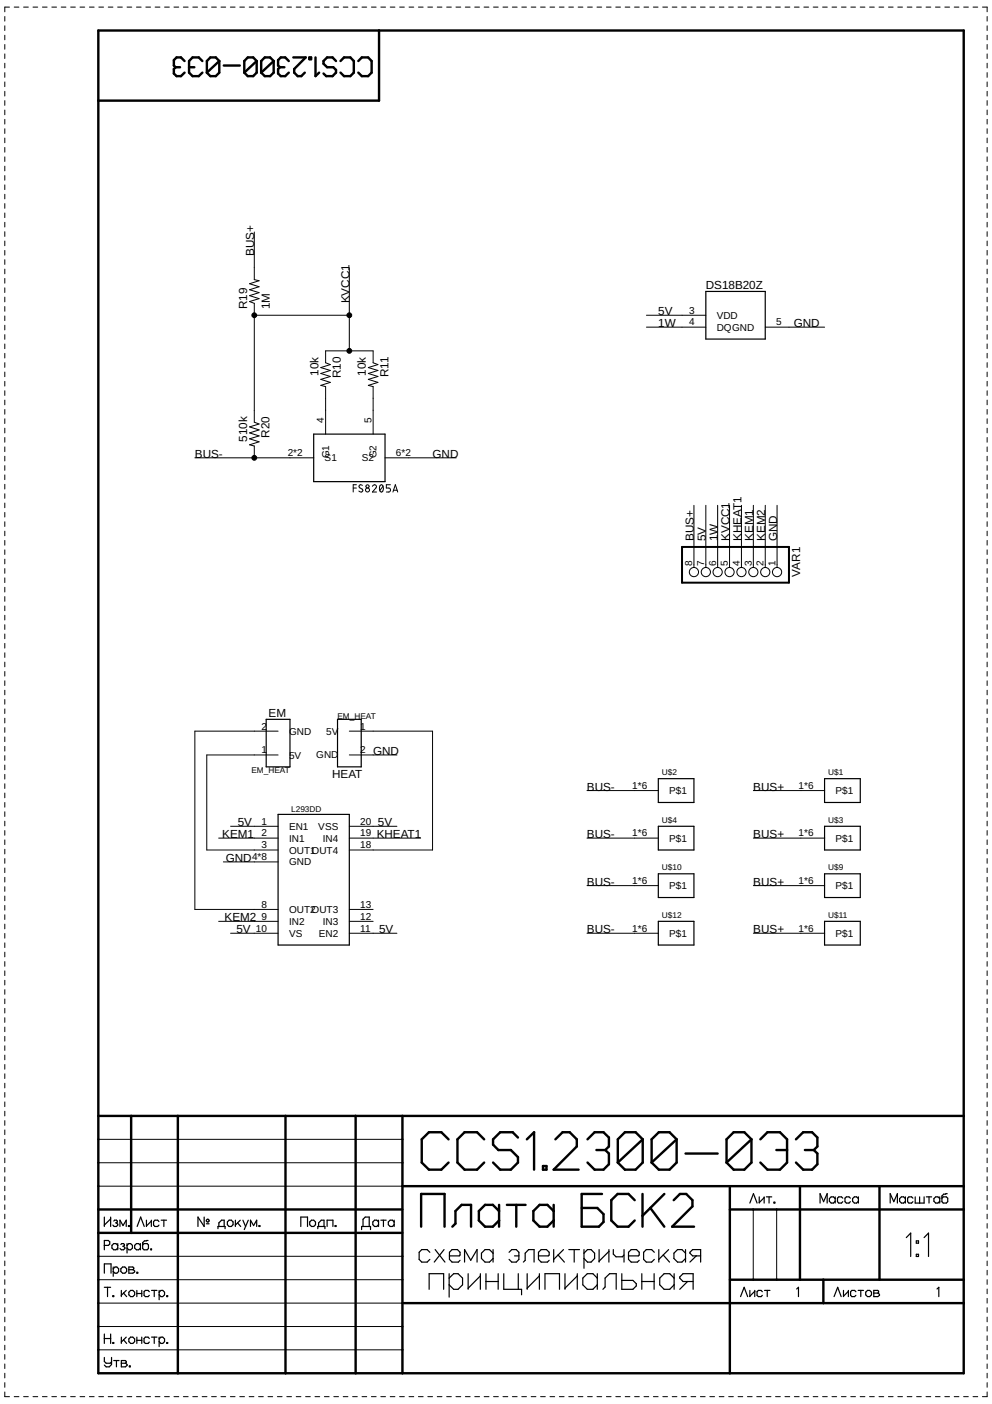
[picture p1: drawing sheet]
<svg xmlns="http://www.w3.org/2000/svg" width="210mm" height="297mm" viewBox="0 0 210 297" stroke-linecap="round" stroke-linejoin="round" font-family="sans-serif">
<g fill="none" stroke="#000" stroke-width=".21">
<path d="M1 3.5v1M1 5.5v1M1 7.5v.9M1 9.4v1M1 11.4v1M1 13.4v1M1 15.4v1M1 17.3v1M1 19.3v1M2 1.5h-1v1M3 1.5h1M5 1.5h1"/>
<path d="M7 1.5h1M9 1.5h1M11 1.5h1M13 1.5h.9M14.9 1.5h1M16.9 1.5h1M18.9 1.5h1M20.9 1.5h1M22.9 1.5h1M24.9 1.5h1M26.9 1.5h1M28.9 1.5h1"/>
<path d="M30.9 1.5h1M32.8 1.5h1M34.8 1.5h1M36.8 1.5h1M38.8 1.5h1M40.8 1.5h1M42.8 1.5h1M44.8 1.5h1M46.8 1.5h1M48.7 1.5h1M50.7 1.5h1M52.7 1.5h1"/>
<path d="M54.7 1.5h1M56.7 1.5h1M58.7 1.5h1M60.7 1.5h1M62.7 1.5h1M64.7 1.5h1M66.7 1.5h.9M68.6 1.5h1M70.6 1.5h1M72.6 1.5h1M74.6 1.5h1M76.6 1.5h1"/>
<path d="M78.6 1.5h1M80.6 1.5h1M82.6 1.5h1M84.6 1.5h1M86.6 1.5h.9M88.5 1.5h1M90.5 1.5h1M92.5 1.5h1M94.5 1.5h1M96.5 1.5h1M98.5 1.5h1M100.5 1.5h1"/>
<path d="M102.4 1.5h1.1M104.4 1.5h1.1M106.4 1.5h1M108.4 1.5h1M110.4 1.5h1M112.4 1.5h1M114.4 1.5h1M116.4 1.5h1M118.4 1.5h1M120.4 1.5h.9M122.3 1.5h1M124.3 1.5h1"/>
<path d="M126.3 1.5h1M128.3 1.5h1M130.3 1.5h1M132.3 1.5h1M134.3 1.5h1M136.3 1.5h1M138.3 1.5h1M140.3 1.5h.9M142.2 1.5h1M144.2 1.5h1M146.2 1.5h1M148.2 1.5h1"/>
<path d="M150.2 1.5h1M152.2 1.5h1M154.2 1.5h1M156.2 1.5h1M158.2 1.5h1M160.1 1.5h1M162.1 1.5h1M164.1 1.5h1M166.1 1.5h1M168.1 1.5h1M170.1 1.5h1M172.1 1.5h1"/>
<path d="M174.1 1.5h.9M176 1.5h1M178 1.5h1M180 1.5h1M182 1.5h1M184 1.5h1M186 1.5h1M188 1.5h1M190 1.5h1M192 1.5h1M194 1.5h.9M195.9 1.5h1"/>
<path d="M197.9 1.5h1M199.9 1.5h1M201.9 1.5h1M203.9 1.5h1M205.9 1.5h1M207.9 1.5h1v1M208.9 3.5v1M208.9 5.5v1M208.9 7.5v.9M208.9 9.4v1M208.9 11.4v1M208.9 13.4v1"/>
<path d="M208.9 15.4v1M208.9 17.3v1M208.9 19.3v1M1 21.3v1M1 23.3v1M1 25.3v.9M1 27.2v1M1 29.2v1M1 31.2v1M1 33.2v1M1 35.2v1M1 37.1v1"/>
<path d="M1 39.1v1M208.9 21.3v1M208.9 23.3v1M208.9 25.3v.9M208.9 27.2v1M208.9 29.2v1M208.9 31.2v1M208.9 33.2v1M208.9 35.2v1M208.9 37.1v1M208.9 39.1v1M1 41.1v1"/>
<path d="M1 43.1v1M1 45.1v.9M1 47v1M1 49v1M1 51v1M1 53v1M1 54.9v1M1 56.9v1M1 58.9v1M53.8 49.1v10.1l1 .2-2 .6 2 .7-2 .6 2 .6-2 .6 2 .7-2 .6 1 .4v25.1l1 .4-2 .6 2 .7-2 .6 2 .6-2 .6 2 .7-2 .6 1 .3v2.5M73.9 56.6v17.6M208.9 41.1v1"/>
<path d="M208.9 43.1v1M208.9 45.1v.9M208.9 47v1M208.9 49v1M208.9 51v1M208.9 53v1M208.9 54.9v1M208.9 56.9v1M208.9 58.9v1M1 60.9v1M1 62.9v1M1 64.9v.9"/>
<path d="M1 66.8v1M1 68.8v1M1 70.8v1M1 72.8v1M1 74.8v.9M1 76.7v1M1 78.7v1M53.8 66.7h20.1M136.8 66.7h12.6M136.8 69.2h12.6M161.9 69.2h12.6M208.9 60.9v1"/>
<path d="M208.9 62.9v1M208.9 64.9v.9M208.9 66.8v1M208.9 68.8v1M208.9 70.8v1M208.9 72.8v1M208.9 74.8v.9M208.9 76.7v1M208.9 78.7v1M1 80.7v1M1 82.7v1M1 84.6v1"/>
<path d="M1 86.6v1M1 88.6v1M1 90.6v1M1 92.6v1M1 94.6v.9M1 96.5v1M1 98.5v1M41.2 96.9h25.2M68.9 91.8v-10l-1-.3 2-.6-2-.6 2-.6-2-.7 2-.6-2-.6 2-.7-1-.3v-2.6h10.1v2.6l1 .3-2.1 .7 2.1 .6-2.1 .6 2.1 .7-2.1 .6 2.1 .6-2.1 .6 1.1 .3v10M81.5 96.9h15M208.9 80.7v1M208.9 82.7v1"/>
<path d="M208.9 84.6v1M208.9 86.6v1M208.9 88.6v1M208.9 90.6v1M208.9 92.6v1M208.9 94.6v.9M208.9 96.5v1M208.9 98.5v1M1 100.5v1M1 102.5v1M1 104.5v.9M1 106.4v1"/>
<path d="M1 108.4v1M1 110.4v1M1 112.4v.9M1 114.3v1M1 116.3v1M1 118.3v1M74.7 103.3h.7M75.4 102.6h-.7v1.5M76.7 102.7a.39 .39 0 0 0-.6-.1 .39 .39 0 0 0 0 .6l.5 .3a.41 .41 0 0 1-.1 .6 .41 .41 0 0 1-.6-.2M78.8 102.9a.42 .42 0 0 1 .6-.3 .42 .42 0 0 1 .1 .7l-.7 .8h.9M80.5 102.7l.2-.1a.92 .92 0 0 1 0 1.5 .96 .96 0 0 1-.2-1.4zM81 102.9l-.6 .9"/>
<path d="M82.6 102.6h-.9v.7h.6a.43 .43 0 0 1 .3 .4 .43 .43 0 0 1-.3 .4h-.6M83.1 104.1l.6-1.5 .5 1.5M83.3 103.7h.7M146.8 106.9v13.1M149.4 106.9v13.1M151.8 106.9v13.1M154.4 106.9v13.1M156.9 106.9v13.1M159.4 106.9v13.1M161.9 106.9v13.1M164.4 106.9v13.1M208.9 100.5v1"/>
<path d="M208.9 102.5v1M208.9 104.5v.9M208.9 106.4v1M208.9 108.4v1M208.9 110.4v1M208.9 112.4v.9M208.9 114.3v1M208.9 116.3v1M208.9 118.3v1M1 120.3v1M1 122.3v1M1 124.2v1"/>
<path d="M1 126.2v1M1 128.2v1M1 130.2v1M1 132.2v1M1 134.1v1M1 136.1v1M1 138.1v1M208.9 120.3v1M208.9 122.3v1M208.9 124.2v1M208.9 126.2v1M208.9 128.2v1"/>
<path d="M208.9 130.2v1M208.9 132.2v1M208.9 134.1v1M208.9 136.1v1M208.9 138.1v1M1 140.1v1M1 142.1v.9M1 144v1M1 146v1M1 148v1M1 150v1M1 152v1"/>
<path d="M1 153.9v1M1 155.9v1M1 157.9v1M1 159.9v1M58.8 159.7h-15v20.1h15M58.8 154.7h-17.6v37.7h17.6M73.9 159.7h10.1M73.9 154.7h17.6v25.1h-17.6M208.9 140.1v1M208.9 142.1v.9M208.9 144v1M208.9 146v1"/>
<path d="M208.9 148v1M208.9 150v1M208.9 152v1M208.9 153.9v1M208.9 155.9v1M208.9 157.9v1M208.9 159.9v1M1 161.9v1M1 163.8v1M1 165.8v1M1 167.8v1M1 169.8v1"/>
<path d="M1 171.7v1M1 173.7v1M1 175.7v1M1 177.7v1M1 179.7v1M46.3 177.3h12.5M48.8 174.8h10M73.9 174.8h10.1M73.9 177.3h15.1M124.2 177.3h15.1M124.2 167.3h15.1M159.4 177.3h15.1"/>
<path d="M159.4 167.3h15.1M208.9 161.9v1M208.9 163.8v1M208.9 165.8v1M208.9 167.8v1M208.9 169.8v1M208.9 171.7v1M208.9 173.7v1M208.9 175.7v1M208.9 177.7v1M208.9 179.7v1M1 181.7v.9"/>
<path d="M1 183.6v1M1 185.6v1M1 187.6v1M1 189.6v1M1 191.6v1M1 193.5v1M1 195.5v1M1 197.5v1M1 199.5v1M46.3 194.9h12.5M47.3 182.4h11.5M48.8 197.4h10"/>
<path d="M73.9 192.4h5.1M73.9 194.9h5.1M73.9 197.4h10.1M124.2 197.4h15.1M124.2 187.4h15.1M159.4 197.4h15.1M159.4 187.4h15.1M208.9 181.7v.9M208.9 183.6v1M208.9 185.6v1M208.9 187.6v1M208.9 189.6v1"/>
<path d="M208.9 191.6v1M208.9 193.5v1M208.9 195.5v1M208.9 197.5v1M208.9 199.5v1M1 201.4v1M1 203.4v1M1 205.4v1M1 207.4v1M1 209.4v1M1 211.3v1M1 213.3v1"/>
<path d="M1 215.3v1M1 217.3v1M1 219.3v1M208.9 201.4v1M208.9 203.4v1M208.9 205.4v1M208.9 207.4v1M208.9 209.4v1M208.9 211.3v1M208.9 213.3v1M208.9 215.3v1M208.9 217.3v1"/>
<path d="M208.9 219.3v1M1 221.3v.9M1 223.2v1M1 225.2v1M1 227.2v1M1 229.2v1M1 231.1v1M1 233.1v1M1 235.1v1M1 237.1v1M1 239.1v1M208.9 221.3v.9"/>
<path d="M208.9 223.2v1M208.9 225.2v1M208.9 227.2v1M208.9 229.2v1M208.9 231.1v1M208.9 233.1v1M208.9 235.1v1M208.9 237.1v1M208.9 239.1v1M1 241v1M1 243v1M1 245v1"/>
<path d="M1 247v1M1 249v1M1 251v.9M1 252.9v1M1 254.9v1M1 256.9v1M1 258.9v.9M20.8 241h64.4M20.8 246h64.4M20.8 251h64.4M159.4 255.9v14.8M164.3 255.9v14.8"/>
<path d="M208.9 241v1M208.9 243v1M208.9 245v1M208.9 247v1M208.9 249v1M208.9 251v.9M208.9 252.9v1M208.9 254.9v1M208.9 256.9v1M208.9 258.9v.9M1 260.8v1M1 262.8v1"/>
<path d="M1 264.8v1M1 266.8v1M1 268.8v.9M1 270.7v1M1 272.7v1M1 274.7v1M1 276.7v1M1 278.7v1M20.8 265.8h64.4M20.8 270.7h64.4M20.8 275.7h64.4M208.9 260.8v1"/>
<path d="M208.9 262.8v1M208.9 264.8v1M208.9 266.8v1M208.9 268.8v.9M208.9 270.7v1M208.9 272.7v1M208.9 274.7v1M208.9 276.7v1M208.9 278.7v1M1 280.6v1M1 282.6v1M1 284.6v1"/>
<path d="M1 286.6v1M1 288.6v.9M1 290.5v1M1 292.5v1M1 294.5v1h1M3 295.5h1M5 295.5h1M7 295.5h1M9 295.5h1M11 295.5h1M13 295.5h.9M14.9 295.5h1"/>
<path d="M16.9 295.5h1M18.9 295.5h1M20.8 280.6h64.4M20.8 285.6h64.4M20.9 295.5h1M22.9 295.5h1M24.9 295.5h1M26.9 295.5h1M28.9 295.5h1M30.9 295.5h1M32.8 295.5h1M34.8 295.5h1"/>
<path d="M36.8 295.5h1M38.8 295.5h1M40.8 295.5h1M42.8 295.5h1M44.8 295.5h1M46.8 295.5h1M48.7 295.5h1M50.7 295.5h1M52.7 295.5h1M54.7 295.5h1M56.7 295.5h1M58.7 295.5h1"/>
<path d="M60.7 295.5h1M62.7 295.5h1M64.7 295.5h1M66.7 295.5h.9M68.6 295.5h1M70.6 295.5h1M72.6 295.5h1M74.6 295.5h1M76.6 295.5h1M78.6 295.5h1M80.6 295.5h1M82.6 295.5h1"/>
<path d="M84.6 295.5h1M86.6 295.5h.9M88.5 295.5h1M90.5 295.5h1M92.5 295.5h1M94.5 295.5h1M96.5 295.5h1M98.5 295.5h1M100.5 295.5h1M102.4 295.5h1.1M104.4 295.5h1.1M106.4 295.5h1"/>
<path d="M108.4 295.5h1M110.4 295.5h1M112.4 295.5h1M114.4 295.5h1M116.4 295.5h1M118.4 295.5h1M120.4 295.5h.9M122.3 295.5h1M124.3 295.5h1M126.3 295.5h1M128.3 295.5h1M130.3 295.5h1"/>
<path d="M132.3 295.5h1M134.3 295.5h1M136.3 295.5h1M138.3 295.5h1M140.3 295.5h.9M142.2 295.5h1M144.2 295.5h1M146.2 295.5h1M148.2 295.5h1M150.2 295.5h1M152.2 295.5h1M154.2 295.5h1"/>
<path d="M156.2 295.5h1M158.2 295.5h1M160.1 295.5h1M162.1 295.5h1M164.1 295.5h1M166.1 295.5h1M168.1 295.5h1M170.1 295.5h1M172.1 295.5h1M174.1 295.5h.9M176 295.5h1M178 295.5h1"/>
<path d="M180 295.5h1M182 295.5h1M184 295.5h1M186 295.5h1M188 295.5h1M190 295.5h1M192 295.5h1M194 295.5h.9M195.9 295.5h1M197.9 295.5h1M199.9 295.5h1M201.9 295.5h1"/>
<path d="M203.9 295.5h1M205.9 295.5h1M208.9 280.6v1M208.9 282.6v1M208.9 284.6v1M208.9 286.6v1M208.9 288.6v.9M208.9 290.5v1M208.9 292.5v1M208.9 294.5v1h-1"/>
<circle cx="77.8" cy="103.7" r=".43"/>
<circle cx="77.8" cy="102.9" r=".34"/>
<circle cx="146.8" cy="121" r=".97"/>
<circle cx="149.4" cy="121" r=".97"/>
<circle cx="151.8" cy="121" r=".97"/>
<circle cx="154.4" cy="121" r=".97"/>
<circle cx="156.9" cy="121" r=".97"/>
<circle cx="159.4" cy="121" r=".97"/>
<circle cx="161.9" cy="121" r=".97"/>
<circle cx="164.4" cy="121" r=".97"/>
</g>
<g fill="none" stroke="#000" stroke-width=".25">
<path d="M149.4 61.7h12.5v10h-12.5zM66.4 91.8h15.1v10.1h-15.1zM56.3 152.2h5.1v10h-5.1zM71.4 152.2h5v10h-5zM58.8 172.3h15.1v27.6h-15.1zM139.3 164.7h7.5v5.1h-7.5zM139.3 174.8h7.5v5h-7.5zM174.5 164.7h7.5v5.1h-7.5zM174.5 174.8h7.5v5h-7.5zM139.3 194.9h7.5v5h-7.5zM139.3 184.9h7.5v5h-7.5zM174.5 194.9h7.5v5h-7.5z"/>
<path d="M174.5 184.9h7.5v5h-7.5zM22.1 257.5v2M23.4 257.5v2M23.4 257.9l-1.3 1.3M24.1 258.3l.2-.2h.3l.2 .2-.2 .4M24.4 258.7h.2M24.6 258.7l.3 .3-.3 .5h-.4l-.3-.3M25.4 259.5v-1.4l.6 1.2 .7-1.2v1.4M27.2 259.3h.2v.2h-.2zM29 259.5l.8-2 .7 2M31 258.1v1.4M32 258.1v1.4"/>
<path d="M32 258.3l-1 1.1M33.6 258.4l-.2-.3h-.6l-.3 .3v.8l.3 .3h.6l.2-.3M34.1 258.1h1.1M34.7 258.1v1.4M43.2 257.5v2l-1.3-2v2M43.7 258.9h.5M43.9 258l.3 .1-.2 .4-.3-.2zM46.1 259.9v-.4h1.5v.4M46.3 259.5v-.8l.6-.6h.5v1.4M48.5 258.1h.5l.3 .4v.6l-.3 .4h-.5l-.4-.4v-.6zM49.8 258.1v1.4M50.3 258.7l.6 .8"/>
<path d="M50.8 258.1l-1 1.1M51.4 258.1l.6 1.4M52 259.5l-.3 .6M52.5 258.1l-.5 1.4M53 259.5v-1.4l.7 1.2 .6-1.2v1.4M54.8 259.3h.2v.2h-.2zM63.6 259.5v-2h1.5v2M65.9 258.1h.5l.4 .4v.6l-.4 .4h-.5l-.4-.4v-.6zM67.2 259.9v-.4h1.5v.4M67.4 259.5v-.8l.6-.6h.6v1.4M69.2 259.5v-1.4h1.2v1.4M70.9 259.3h.2v.2h-.2z"/>
<path d="M76.8 259.5v-1.5l.5-.5h.8v2M80.1 258.5l-.4-.4h-.5l-.3 .4v.6l.3 .4h.5l.4-.4M80.1 258.1v1.4M80.6 258.1h1.1M81.1 258.1v1.4M83.4 258.5l-.4-.4h-.5l-.3 .4v.6l.3 .4h.5l.4-.4M83.4 258.1v1.4M158.7 254.5l.7-2 .8 2M160.7 253.2v1.3M161.7 253.2v1.3M161.7 253.4l-1 1M162.2 253.2h1.1"/>
<path d="M162.7 253.2v1.3M163.8 254.3h.2v.2h-.2zM173.5 254.5v-2l.8 1.7 .7-1.7v2M176.7 253.6l-.4-.4h-.4l-.4 .4v.5l.4 .4h.4l.4-.4M176.7 253.2v1.3M178.3 253.5l-.2-.3h-.6l-.3 .3v.7l.3 .3h.6l.2-.3M179.9 253.5l-.3-.3h-.5l-.3 .3v.7l.3 .3h.5l.3-.3M181.6 253.6l-.3-.4h-.5l-.4 .4v.5l.4 .4h.5l.3-.4M181.6 253.2v1.3M188.4 254.5v-2l.7 1.7 .8-1.7v2M191.6 253.6l-.4-.4h-.5l-.3 .4v.5l.3 .4h.5l.4-.4M191.6 253.2v1.3"/>
<path d="M193.2 253.5l-.3-.3h-.6l-.3 .3v.7l.3 .3h.6l.3-.3M193.7 253.2v1.3h1.8v-1.3M194.6 253.2v1.3M196 253.2h1.1M196.6 253.2v1.3M198.8 253.6l-.3-.4h-.5l-.4 .4v.5l.4 .4h.5l.3-.4M198.8 253.2v1.3M200.4 252.5l-.7 .1-.4 .4v1.2l.3 .3h.6l.3-.3v-.7l-.3-.3h-.6l-.3 .3M22.1 263.5h.8l.3-.3v-.5l-.3-.3h-.8v2M22.1 269.4v-2h1.4v2M22.1 272.4h1.3M22.8 272.4v1.9"/>
<path d="M23.9 274.1h.2v.2h-.2zM24 268.1v1.9M24 268.4l.3-.3h.4l.4 .3v.6l-.4 .4h-.4l-.3-.4M24.9 263.1v1.3M24.9 263.5l-.4-.4h-.4l-.4 .4v.6l.4 .3h.4l.4-.3M25.6 263.3l.2-.2h.3l.2 .2-.2 .4M25.7 273v1.3M26 263.7h.1M26 268.1h.4l.4 .3v.6l-.4 .4h-.4l-.4-.4v-.6zM26.1 263.7l.3 .2-.3 .5h-.4l-.3-.3M26.1 273.6l.7 .7M26.7 273l-1 1"/>
<path d="M26.9 263.5l.4-.4h.3l.4 .4v.6l-.4 .3h-.3l-.4-.3M26.9 263.1v2M27.3 268.6h.9l.3 .5-.4 .3h-.8v-1.3h.8l.2 .1-.2 .4M27.3 273.4l.3-.4h.5l.4 .4v.5l-.4 .4h-.5l-.3-.4zM29 269.2h.1v.2h-.1zM29 273v1.3M29 273.7h1M29.7 263.5l-.4-.4h-.4l-.4 .4v.6l.4 .3h.4l.4-.3M29.7 263.1v1.3M30 273v1.3M31.3 262.4l-.7 .1-.4 .4v1.2l.3 .3h.6l.3-.3v-.7l-.3-.3h-.6l-.3 .3M31.6 273.3l-.3-.3h-.5l-.3 .3v.7l.3 .3h.5l.3-.3"/>
<path d="M31.9 264.2h.2v.2h-.2zM32.1 273h1.1M32.6 273v1.3M33.7 273.4l.4-.4h.3l.4 .4v.5l-.4 .4h-.3l-.4-.4M33.7 273v2M35.3 274.1h.2v.2h-.2zM76.5 260.1v-.6h1.9v.6M90.8 272.8v-3.3h3.1v3.3M91 264.9l-.6-.5h-1.2l-.5 .5v1.5l.5 .6h1.2l.6-.6M92.1 264.4l2 2.6M94 264.4l-2.1 2.6M95 270.4l1-.9h.9l1 .9v1.4l-1 1h-.9l-1-1"/>
<path d="M95 269.5v4.9M95.1 265.7h2.1l.1-.2v-.6l-.5-.5h-1.1l-.6 .5v1.5l.6 .6h1.3l.3-.4M98.3 267v-2.6l1.3 2.2 1.3-2.2v2.6M99.1 269.5v3.3M101.6 269.5v3.3M101.6 269.9l-2.5 2.6M102.8 269.5v3.3M102.8 271.1h2.6M104.3 265.1l-.7-.7h-1l-.7 .7v1.2l.7 .7h1l.7-.7M104.3 264.4v2.6M105.4 269.5v3.3M106.6 269.5v3.3h3.8v1.1"/>
<path d="M107.7 264.9l.6-.5h.9l.6 .5v1.5l-.6 .6h-.9l-.6-.6M108.9 265.7h.9M109.7 269.5v3.3M110.7 267l.4-.4v-1.5l.8-.7h1.1v2.6M111.5 269.5v3.3M113.9 265.7h2.1l.2-.2v-.6l-.6-.5h-1.1l-.6 .5v1.5l.6 .6h1.3l.4-.4M114.1 269.5v3.3M114.1 269.9l-2.6 2.6M115.3 272.8v-3.3h3.1v3.3M117.2 264.4v2.6M118.1 265.5l1.3 1.5M119.2 264.4l-2 2"/>
<path d="M119.5 269.5v3.3M120.4 264.4h2.2M121.5 264.4v2.6M122.2 269.5v3.3M122.2 269.9l-2.7 2.6M123.6 265.1l.7-.7h.8l.7 .7v1.2l-.7 .7h-.8l-.7-.7M123.6 264.4v3.9M126.4 270.4l-.9-.9h-1.2l-1 .9v1.4l1 1h1.2l.9-1M126.4 269.5v3.3M126.8 264.4v2.6M127.6 272.8l.4-.5v-1.9l1-.9h1.4v3.3M128.8 264.4v2.6"/>
<path d="M128.8 264.8l-2 2M129.8 264.4v.9l.5 .6h1.4l.3-.4M131.6 269.5v3.3h2.3l.7-.7v-.5l-.7-.7h-2.3M132 264.4v2.6M133 265.7h2.1l.2-.2v-.6l-.6-.5h-1.1l-.6 .5v1.5l.6 .6h1.3l.4-.4M135.8 271.1h2.6M135.8 269.5v3.3M138.4 269.5v3.3M138.5 264.9l-.6-.5h-1.1l-.6 .5v1.5l.6 .6h1.1l.6-.6M139.4 264.4v2.6M140.3 265.5l1.4 1.5M141.5 264.4l-2.1 2"/>
<path d="M142.6 270.4l-.9-.9h-1.2l-.9 .9v1.4l.9 1h1.2l.9-1M142.6 269.5v3.3M145.1 265.1l-.8-.7h-.9l-.8 .7v1.2l.8 .7h.9l.8-.7M145.1 264.4v2.6M145.5 271.1l-1.7 1.7M146.7 271.1h-2.2l-.7-.7v-.2l.7-.7h2.2v3.3M147.3 265.7l-1.3 1.3M148.3 265.7h-1.7l-.6-.6v-.2l.6-.5h1.7v2.6M156.7 274.3l.8-1.9 .7 1.9M158.7 273v1.3M159.7 273v1.3M159.7 273.2l-1 1"/>
<path d="M161.3 273.3l-.3-.3h-.5l-.3 .3v.7l.3 .3h.5l.3-.3M161.8 273h1.1M162.3 273v1.3M168.6 272.7l.4-.3v1.9M176.5 274.3l.7-1.9 .8 1.9M178.5 273v1.3M179.5 273v1.3M179.5 273.2l-1 1M181.1 273.3l-.3-.3h-.5l-.3 .3v.7l.3 .3h.5l.3-.3M181.6 273h1.1M182.1 273v1.3M184.9 273.6h.9l.3 .4-.4 .3h-.8v-1.3h.8l.2 .2-.2 .4"/>
<path d="M191.8 261.8l.9-.9v4.9M193.9 262.5h.5v.5h-.5zM193.9 265.4h.5v.4h-.5zM195.5 261.8l1-.9v4.9M198.3 272.7l.3-.3v1.9M22.1 282.2v2M22.1 287.2v.8l.4 .4h.8l.3-.3M22.1 283.2h1.3M23.4 282.2v2M23.6 287.2v1.5l-.5 .5h-.6l-.4-.4M23.9 284h.2v.2h-.2zM24.1 287.8h1.1"/>
<path d="M24.6 287.8v1.4M25.7 288.4h.9l.3 .5-.4 .3h-.8v-1.4h.8l.2 .2-.2 .4M25.7 282.9v1.3M26.1 283.5l.7 .7M26.7 282.9l-1 1M27.3 283.3l.3-.4h.5l.4 .4v.5l-.4 .4h-.5l-.3-.4zM27.4 289h.2v.2h-.2zM29 282.9v1.3M29 283.6h1M30 282.9v1.3M31.6 283.2l-.3-.3h-.5l-.3 .3v.7l.3 .3h.5l.3-.3M32.1 282.9h1.1"/>
<path d="M32.6 282.9v1.3M33.7 282.9v2M33.7 283.3l.4-.4h.3l.4 .4v.5l-.4 .4h-.3l-.4-.4M35.3 284h.2v.2h-.2z"/>
<circle cx="183.8" cy="273.7" r=".69"/>
</g>
<path d="M144.3 115.7h22.6v7.6h-22.6z" fill="none" stroke="#000" stroke-width=".42"/>
<g fill="#000" stroke="#000" stroke-width=".21">
<circle cx="53.8" cy="66.7" r=".51"/>
<circle cx="73.9" cy="66.7" r=".51"/>
<circle cx="73.9" cy="74.2" r=".51"/>
<circle cx="53.8" cy="96.9" r=".51"/>
</g>
<g fill="none" stroke="#000" stroke-width=".51">
<path d="M20.8 6.5h183.1v284h-183.1zM37.2 14.2l-.4 .4v1l.6 .5h.9l.8-.7M37.2 14.2h.9M39.1 12.9l-.8-.8h-.9l-.6 .6v1.2l.4 .3M40 14.2h1.1M42.8 12.9l-.7-.8h-1.4l-.7 .8v2.5l.7 .7h1.4l.7-.7M46.4 12.9v2.5l-.7 .7h-1.2l-.7-.7M46.4 12.9l-.7-.8h-1.2l-.7 .8v2.5M46.4 12.9l-2.6 2.5M47.3 13.9h3.4M54.3 12.9v2.5l-.7 .7h-1.2l-.7-.7M54.3 12.9l-.7-.8h-1.2l-.7 .8v2.5"/>
<path d="M54.3 12.9l-2.6 2.5M57.9 12.9v2.5l-.8 .7h-1.1l-.7-.7M57.9 12.9l-.8-.8h-1.1l-.7 .8v2.5M57.9 12.9l-2.6 2.5M59.2 14.2l-.4 .4v1l.6 .5h.9l.8-.7M59.2 14.2h1M61.1 12.9l-.8-.8h-.9l-.6 .6v1.2l.4 .3M62.1 12.1h2.6l-2.4 2.5v.8l.7 .7h.8l.7-.7M65.4 12.1h.4v.4h-.4zM66.8 12.1v4l.7-.7M71.1 12.9l-.7-.8h-1.2l-.7 .8v.6l.7 .7h1.3l.6 .6v.6l-.7 .7h-1.4l-.5-.5M72.1 12.9l.7-.8h1.3l.8 .8v2.5l-.8 .7h-1.3l-.7-.7"/>
<path d="M75.8 12.9l.8-.8h1.3l.7 .8v2.5l-.7 .7h-1.3l-.8-.7M80.2 6.5v14.8h-59.4M20.8 236.1h183.1M27.7 236.1v24.7M37.6 236.1v54.4M60.4 236.1v54.4M75.2 236.1v54.4M85.2 236.1v54.4M20.8 255.9h64.4M85.2 251h118.7M89.1 259.5v-6.9h5v6.9M94.9 241l-1.5-1.5h-2.6l-1.6 1.5v5l1.6 1.5h2.6l1.5-1.5"/>
<path d="M95.7 259.5l.7-.6v-2.7l1.3-1.3h2v4.6M102.4 241l-1.5-1.5h-2.6l-1.5 1.5v5l1.5 1.5h2.6l1.5-1.5M105.6 256.2l-1.3-1.3h-1.7l-1.3 1.3v2l1.3 1.3h1.7l1.3-1.3M105.6 254.9v4.6M107.3 254.9h3.9M109.2 254.9v4.6M109.6 240.7l-1.1-1.2h-2.7l-1.5 1.5v1.2l1.2 1.1h2.6l1.5 1.5v1.2l-1.5 1.5h-2.3l-1.5-1.5M111.5 241l1.5-1.5v8M114.9 246.7h.7v.8h-.7zM117.2 256.2l-1.4-1.3h-1.6l-1.3 1.3v2l1.3 1.3h1.6l1.4-1.3M117.2 254.9v4.6M117.5 241l1.5-1.5h1.5l1.5 1.5v1.5l-4.8 5h5.2"/>
<path d="M124.3 241l1.5-1.5h1.9l1.1 1.2v1.8l-.7 .8M126.2 243.3h1.9M127.4 252.6h-4.3v6.9h3.6l1-1v-1.6l-1.3-1.3h-3.3M128.1 243.3l.7 .8v2.2l-1.1 1.2h-1.9l-1.5-1.5M134.3 253.9l-1.3-1.3h-2.3l-1.4 1.3v4.3l1.4 1.3h2.3l1.3-1.3M136 252.6v6.9M136 241l-1.5-1.5h-2.3l-1.5 1.5v5M136 241v5l-1.5 1.5h-2.3l-1.5-1.5M136 241l-5.3 5M137.6 255.6l3 3.9M140.6 252.6l-4.6 4.6M142.6 253.9l1.3-1.3h1.3l1.3 1.3v1.3l-4.3 4.3h4.7"/>
<path d="M143.2 241l-1.5-1.5h-2.3l-1.5 1.5v5M143.2 241v5l-1.5 1.5h-2.3l-1.5-1.5M143.2 241l-5.3 5M145.1 244.1h6.7M154.4 255.9h49.5M154.4 251v39.5M159 241l-1.5-1.5h-2.3l-1.5 1.5v5M159 241v5l-1.5 1.5h-2.3l-1.5-1.5M159 241l-5.3 5M160.9 241l1.5-1.5h2.6l1.5 1.5v5l-1.5 1.5h-2.6l-1.5-1.5M164.3 243.3h2.2M168.4 241l1.5-1.5h1.9l1.2 1.2v1.8l-.8 .8"/>
<path d="M169.3 251v19.7M170.3 243.3h1.9M172.2 243.3l.8 .8v2.2l-1.2 1.2h-1.9l-1.5-1.5M186.1 251v19.7M20.8 260.8h64.4M85.2 275.7h118.7M154.4 270.7h49.5M174.2 270.7v5"/>
</g>
<g font-size="2.5">
<text x="53.8" y="54.1" transform="rotate(-90 53.8 54.1)">BUS+</text>
<text x="52.3" y="65.4" transform="rotate(-90 52.3 65.4)">R19</text>
<text x="57.1" y="65.4" transform="rotate(-90 57.1 65.4)">1M</text>
<text x="73.9" y="64.2" transform="rotate(-90 73.9 64.2)">KVCC1</text>
<text x="149.3" y="61.2">DS18B20Z</text>
<text x="139.3" y="66.7">5V</text>
<text x="139.3" y="69.2">1W</text>
<text x="167.9" y="69.2">GND</text>
<text x="67.4" y="79.5" transform="rotate(-90 67.4 79.5)">10k</text>
<text x="72.1" y="80" transform="rotate(-90 72.1 80)">R10</text>
<text x="77.4" y="79.5" transform="rotate(-90 77.4 79.5)">10k</text>
<text x="82.2" y="79.8" transform="rotate(-90 82.2 79.8)">R11</text>
<text x="52.3" y="93.4" transform="rotate(-90 52.3 93.4)">510k</text>
<text x="57.1" y="92.6" transform="rotate(-90 57.1 92.6)">R20</text>
<text x="41.2" y="96.9">BUS-</text>
<text x="91.5" y="96.9">GND</text>
<text x="146.8" y="114.5" transform="rotate(-90 146.8 114.5)">BUS+</text>
<text x="149.3" y="114.5" transform="rotate(-90 149.3 114.5)">5V</text>
<text x="151.9" y="114.5" transform="rotate(-90 151.9 114.5)">1W</text>
<text x="154.4" y="114.5" transform="rotate(-90 154.4 114.5)">KVCC1</text>
<text x="156.9" y="114.5" transform="rotate(-90 156.9 114.5)">KHEAT1</text>
<text x="159.4" y="114.5" transform="rotate(-90 159.4 114.5)">KEM1</text>
<text x="161.9" y="114.5" transform="rotate(-90 161.9 114.5)">KEM2</text>
<text x="164.4" y="114.5" transform="rotate(-90 164.4 114.5)">GND</text>
<text x="169.3" y="122" transform="rotate(-90 169.3 122)">VAR1</text>
<text x="56.8" y="151.7">EM</text>
<text x="79" y="159.7">GND</text>
<text x="70.3" y="164.5">HEAT</text>
<text x="124.2" y="167.3">BUS-</text>
<text x="159.4" y="167.3">BUS+</text>
<text x="47" y="177.3">KEM1</text>
<text x="50.3" y="174.8">5V</text>
<text x="79.7" y="177.3">KHEAT1</text>
<text x="80" y="174.8">5V</text>
<text x="124.2" y="177.3">BUS-</text>
<text x="159.4" y="177.3">BUS+</text>
<text x="47.8" y="182.3">GND</text>
<text x="124.2" y="187.4">BUS-</text>
<text x="159.4" y="187.4">BUS+</text>
<text x="47.5" y="194.9">KEM2</text>
<text x="50" y="197.4">5V</text>
<text x="80.2" y="197.4">5V</text>
<text x="124.2" y="197.4">BUS-</text>
<text x="159.4" y="197.4">BUS+</text>
</g>
<g font-size="2.1">
<text x="145.8" y="66.3">3</text>
<text x="145.8" y="68.9">4</text>
<text x="151.7" y="67.4">VDD</text>
<text x="151.7" y="70">DQGND</text>
<text x="164.2" y="68.9">5</text>
<text x="68.5" y="89.5" transform="rotate(-90 68.5 89.5)">4</text>
<text x="78.6" y="89.5" transform="rotate(-90 78.6 89.5)">5</text>
<text x="60.9" y="96.5">2*2</text>
<text x="68.7" y="97.6">S1</text>
<text x="69.6" y="97" transform="rotate(-90 69.6 97)">G1</text>
<text x="76.5" y="97.6">S2</text>
<text x="79.7" y="97" transform="rotate(-90 79.7 97)">G2</text>
<text x="83.8" y="96.5">6*2</text>
<text x="146.5" y="119.7" transform="rotate(-90 146.5 119.7)">8</text>
<text x="149" y="119.7" transform="rotate(-90 149 119.7)">7</text>
<text x="151.5" y="119.7" transform="rotate(-90 151.5 119.7)">6</text>
<text x="154" y="119.7" transform="rotate(-90 154 119.7)">5</text>
<text x="156.5" y="119.7" transform="rotate(-90 156.5 119.7)">4</text>
<text x="159" y="119.7" transform="rotate(-90 159 119.7)">3</text>
<text x="161.6" y="119.7" transform="rotate(-90 161.6 119.7)">2</text>
<text x="164.1" y="119.7" transform="rotate(-90 164.1 119.7)">1</text>
<text x="55.3" y="154.3">2</text>
<text x="61.2" y="155.4">GND</text>
<text x="69" y="155.4">5V</text>
<text x="76.2" y="154.3">1</text>
<text x="55.3" y="159.4">1</text>
<text x="61.2" y="160.5">5V</text>
<text x="66.9" y="160.5">GND</text>
<text x="76.2" y="159.4">2</text>
<text x="133.8" y="166.9">1*6</text>
<text x="169" y="166.9">1*6</text>
<text x="141.6" y="168">P$1</text>
<text x="176.8" y="168">P$1</text>
<text x="55.3" y="174.5">1</text>
<text x="55.3" y="177">2</text>
<text x="55.3" y="179.5">3</text>
<text x="61.2" y="175.6">EN1</text>
<text x="61.2" y="178.1">IN1</text>
<text x="67.4" y="175.6">VSS</text>
<text x="68.3" y="178.1">IN4</text>
<text x="76.2" y="179.5">18</text>
<text x="76.2" y="177">19</text>
<text x="76.2" y="174.5">20</text>
<text x="133.8" y="177">1*6</text>
<text x="141.6" y="178.1">P$1</text>
<text x="169" y="177">1*6</text>
<text x="176.8" y="178.1">P$1</text>
<text x="53.3" y="182">4*8</text>
<text x="61.2" y="180.6">OUT1OUT4</text>
<text x="61.2" y="183.1">GND</text>
<text x="133.8" y="187">1*6</text>
<text x="141.6" y="188.1">P$1</text>
<text x="169" y="187">1*6</text>
<text x="176.8" y="188.1">P$1</text>
<text x="54.2" y="197.1">10</text>
<text x="55.3" y="192.1">8</text>
<text x="55.3" y="194.6">9</text>
<text x="61.2" y="193.2">OUT2OUT3</text>
<text x="61.2" y="195.7">IN2</text>
<text x="68.3" y="195.7">IN3</text>
<text x="76.2" y="197.1">11</text>
<text x="76.2" y="194.6">12</text>
<text x="76.2" y="192.1">13</text>
<text x="133.8" y="197.1">1*6</text>
<text x="169" y="197.1">1*6</text>
<text x="61.2" y="198.2">VS</text>
<text x="67.5" y="198.2">EN2</text>
<text x="141.6" y="198.2">P$1</text>
<text x="176.8" y="198.2">P$1</text>
</g>
<g font-size="1.8">
<text x="71.4" y="152.2">EM_HEAT</text>
<text x="53.2" y="163.5">EM_HEAT</text>
<text x="140" y="164">U$2</text>
<text x="175.2" y="164">U$1</text>
<text x="61.6" y="171.8">L293DD</text>
<text x="140" y="174.1">U$4</text>
<text x="175.2" y="174.1">U$3</text>
<text x="140" y="184.1">U$10</text>
<text x="175.2" y="184.1">U$9</text>
<text x="140" y="194.2">U$12</text>
<text x="175.2" y="194.2">U$11</text>
</g>
</svg>
